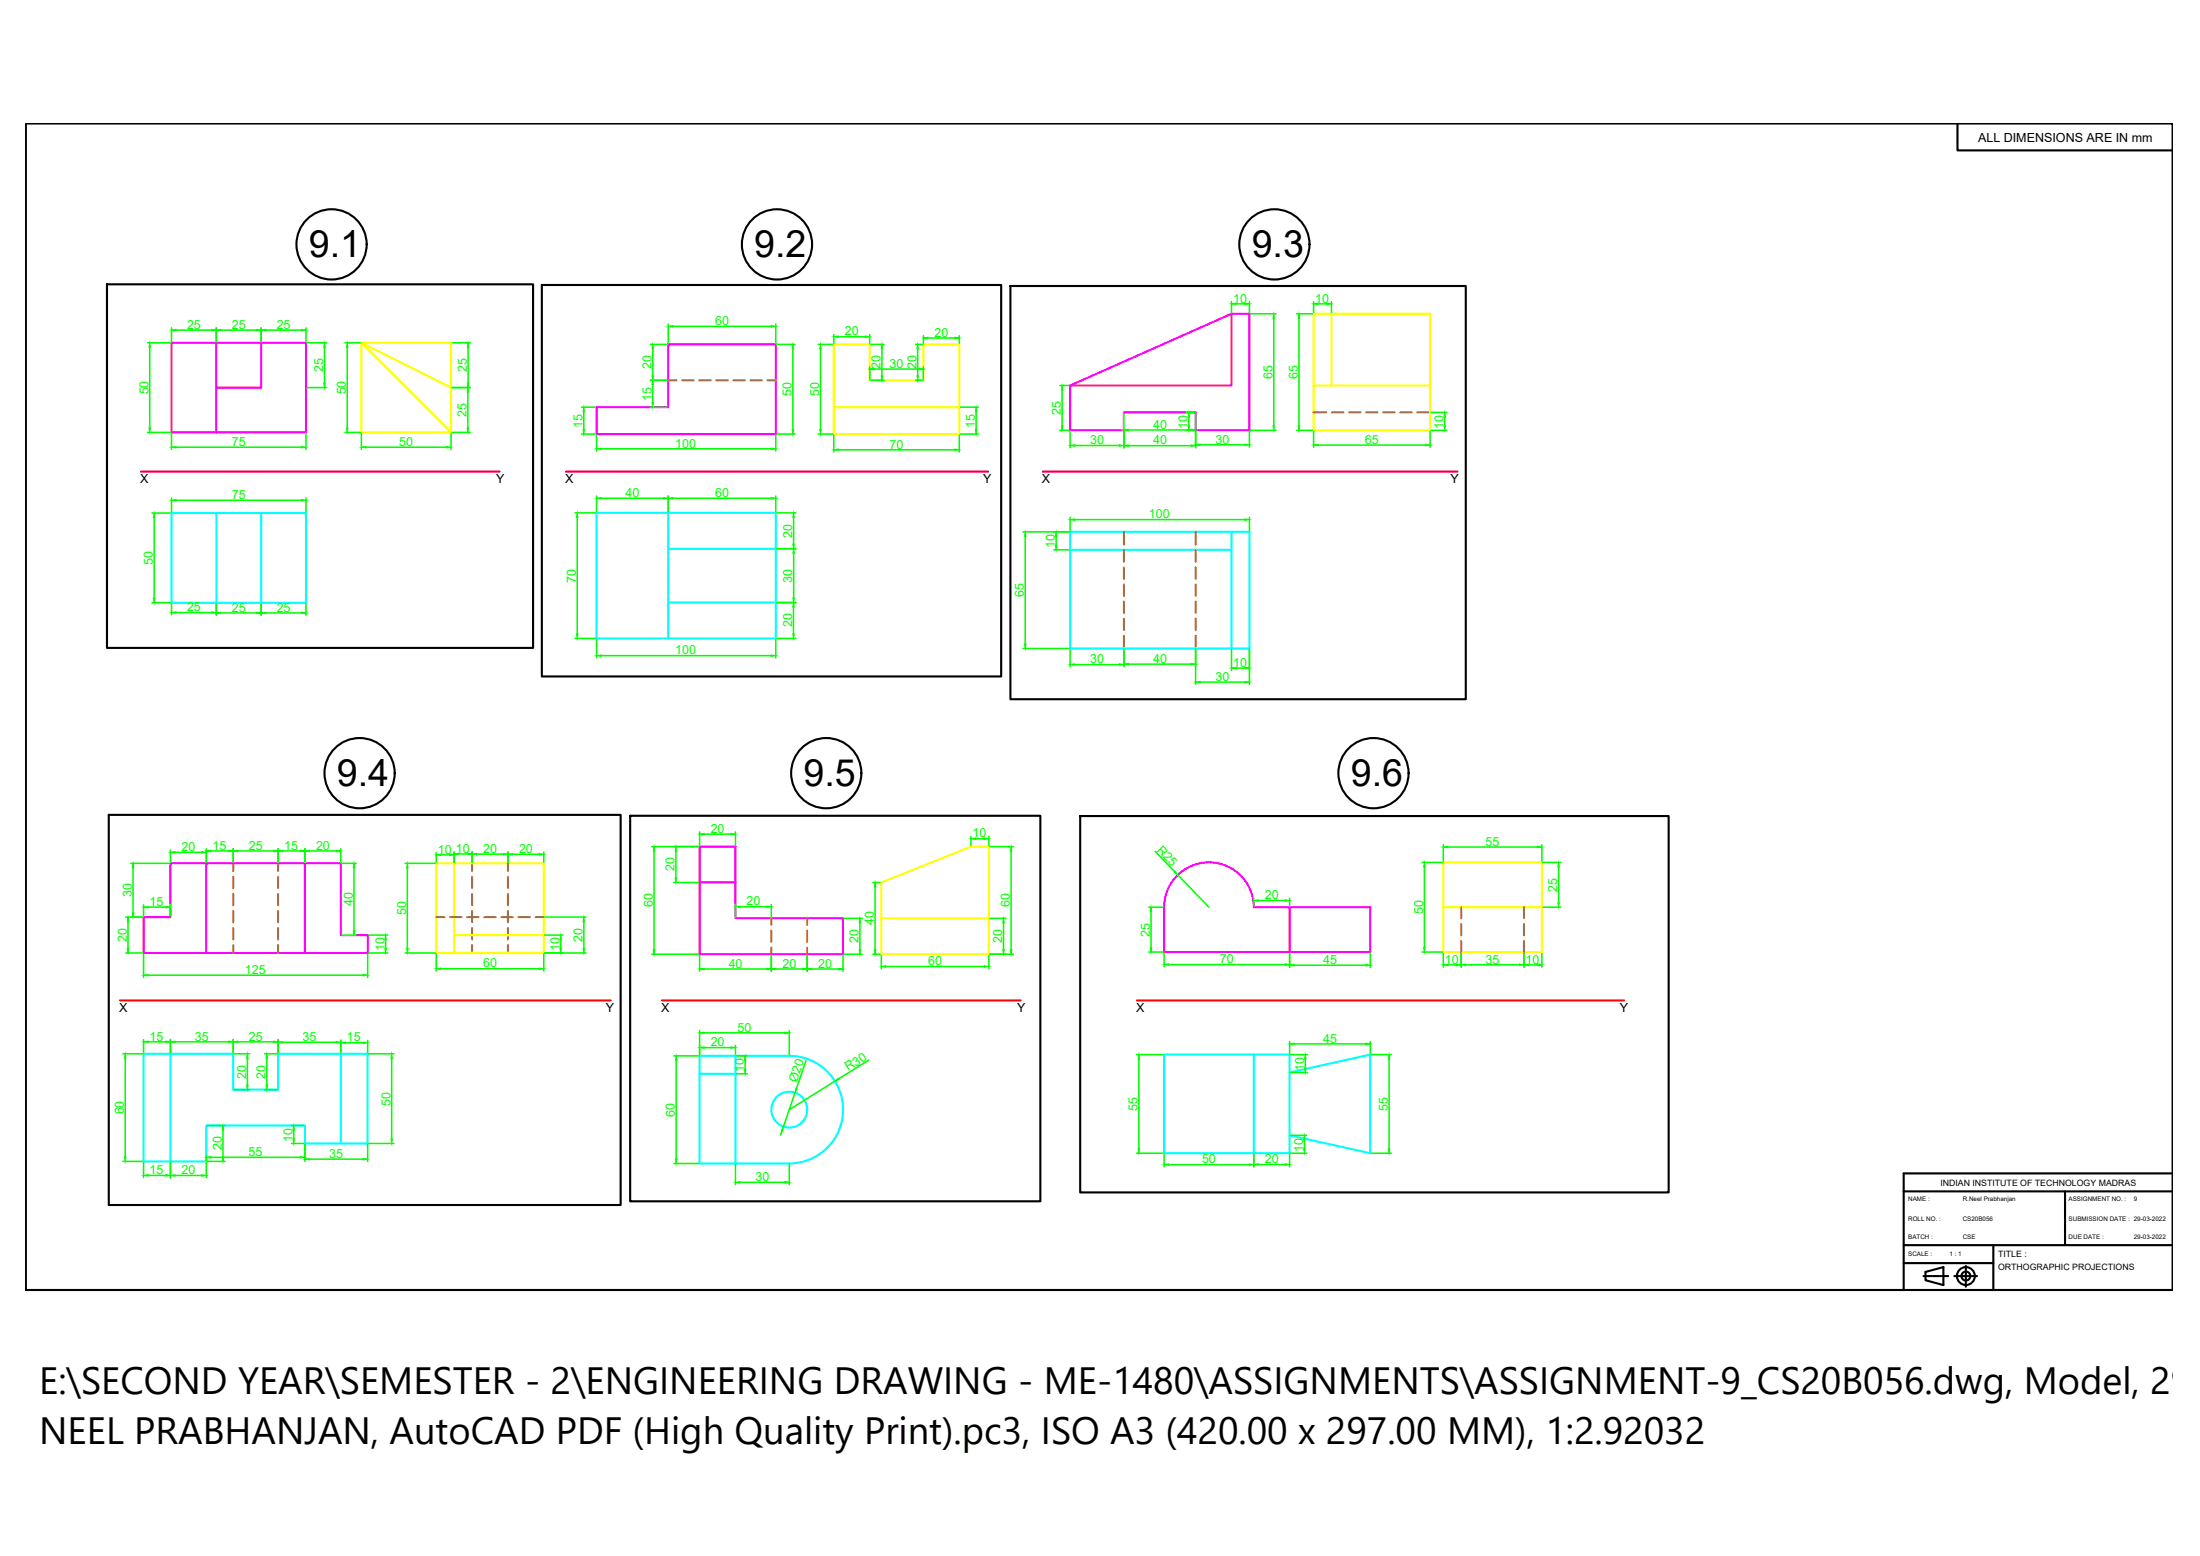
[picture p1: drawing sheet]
<svg xmlns="http://www.w3.org/2000/svg" width="420mm" height="297mm" viewBox="0 0 420 297" stroke-linecap="round" stroke-linejoin="round" font-family="sans-serif">
<!-- layer: 0 -->
<path d="M26.9 90h68.5M108.1 90h80.6M199.2 90h79.1M23 191h93.6M126.5 191h68.4M217.2 191h93" fill="none" stroke="#f00" stroke-width=".4"/>
<path d="M235.2 59.9l-30.8 13.7v8.6h10.2v-3.5h13.7v3.5h10.3v-22.3h-3.4v13.7h-30.8M32.8 65.4h25.6v17.1h-25.6zM41.3 65.4v17.1M49.9 65.4v8.6h-8.6M113.9 77.7h13.7v-12h20.6v17.2h-34.3zM32.6 164.8h32.5v13.7h5.1v3.4h-42.8v-6.8h5.2zM39.4 164.8v17.1M58.2 164.8v17.1M133.6 161.6h6.9v13.7h20.5v6.9h-27.4zM133.6 168.5h6.9M222.3 173.2a8.6 8.6 0 0 1 8.6-8.6 8.6 8.6 0 0 1 8.5 8.6h22.3v8.5h-39.4v-8.5M246.3 173.2v8.5" fill="none" stroke="#f0f" stroke-width=".4"/>
<g fill="none" stroke="#0ff" stroke-width=".4">
<path d="M32.8 97.9h25.6v17.2h-25.6zM41.3 97.9v17.2M49.9 97.9v17.2M113.9 97.9h34.3v24h-34.3zM127.6 97.9v24M127.6 104.8h20.6M127.6 115h20.6M204.4 101.5h34.2v22.3h-34.2zM204.4 105h30.8M235.2 101.5v22.3M27.4 201.2h17.1v6.8h8.6v-6.8h17.1v17.1h-12v-3.4h-18.8v6.8h-12zM32.6 201.2v20.5"/>
<path d="M65.1 201.2v17.1M133.6 205h6.9M140.5 201.6v20.5M150.7 201.6a10.3 10.3 0 0 1 10.3 10.2 10.3 10.3 0 0 1-10.3 10.3h-17.1v-20.5h17.1M222.3 201.3h24v18.9h-24zM239.4 201.3v18.9M246.3 204.7l15.4-3.4v18.9l-15.4-3.5"/>
<circle cx="150.7" cy="211.8" r="3.4"/>
</g>
<g fill="none" stroke="#ff0" stroke-width=".4">
<path d="M250.9 59.9h22.2v22.3h-22.2zM254.3 59.9v13.7M86.1 74l-17.1-8.6 17.1 17.1h-17.1v-17.1h17.1v17.1M159.2 65.7h6.9v6.9h10.3v-6.9h6.8v17.2h-24zM159.2 77.7h24M250.9 73.6h22.2M83.3 164.8h20.6v17.1h-20.6zM86.7 164.8v17.1M86.7 178.5h17.2M168.3 168.5l17.1-6.9h3.5v20.6h-20.6zM168.3 175.3h20.6M275.6 164.6h18.9v17.1h-18.9z"/>
<path d="M275.6 173.2h18.9"/>
</g>
<g fill="#f0f" stroke="#f0f" stroke-width=".19">
<circle cx="127.6" cy="65.7" r=".19"/>
<circle cx="238.6" cy="82.2" r=".19"/>
</g>
<g fill="none" stroke="#cd6928" stroke-width=".4">
<path d="M127.6 72.6h1.6M130.3 72.6h2.2M133.5 72.6h2.2M136.8 72.6h2.2M140.1 72.6h2.1M143.3 72.6h2.2M146.6 72.6h1.6M250.9 78.7h2.4M254.4 78.7h2.2M257.6 78.7h2.2M260.9 78.7h2.2M264.2 78.7h2.1"/>
<path d="M267.4 78.7h2.2M270.7 78.7h2.4M214.6 101.5v2.5M214.6 105v2.2M214.6 108.3v2.2M214.6 111.6v2.1M214.6 114.8v2.2M214.6 118.1v2.2M228.3 101.5v2.5M228.3 105v2.2M228.3 108.3v2.2M228.3 111.6v2.1"/>
<path d="M228.3 114.8v2.2M228.3 118.1v2.2M214.6 121.4v2.4M228.3 121.4v2.4M44.5 164.8v1.5M44.5 167.4v2.2M44.5 170.7v2.1M44.5 173.9v2.2M44.5 177.2v2.1M53.1 164.8v1.5M53.1 167.4v2.2M53.1 170.7v2.1"/>
<path d="M53.1 173.9v2.2M53.1 177.2v2.1M83.3 175.1h1.6M86 175.1h2.1M89.2 175.1h2.2M90.2 164.8v1.5M90.2 167.4v2.2M90.2 170.7v2.1M90.2 173.9v2.2M90.2 177.2v2.1M92.5 175.1h2.2M95.8 175.1h2.1"/>
<path d="M97 164.8v1.5M97 167.4v2.2M97 170.7v2.1M97 173.9v2.2M97 177.2v2.1M99 175.1h2.2M102.3 175.1h1.6M147.3 175.3v1.3M147.3 177.6v2.2M154.2 175.3v1.3M154.2 177.6v2.2M279.1 173.2v2.1"/>
<path d="M279.1 176.4v2.2M279.1 179.6v2.1M291 173.2v2.1M291 176.4v2.2M291 179.6v2.1M44.5 180.4v1.5M53.1 180.4v1.5M90.2 180.4v1.5M97 180.4v1.5M147.3 180.9v1.3M154.2 180.9v1.3"/>
</g>
<g fill="none" stroke="#0f0" stroke-width=".3">
<path d="M235.2 57.6v2.1M236 58h1.8M238.6 57.6v2.1M238.8 59.9h4.9M247.6 59.9h3M250.9 57.6v2.1M251.7 58h1.7M254.3 57.6v2.1M28.2 65.4h4.3M28.6 66.3v15.4M32.8 62.6v2.6M33.6 63h6.9"/>
<path d="M41.3 62.6v2.6M42.2 63h6.8M49.9 62.6v2.6M50.7 63h6.9M58.4 62.6v2.6M58.6 65.4h3.8M58.6 74h3.8M62 66.3v6.8M65.9 65.4h2.9M66.3 66.3v15.4M86.4 65.4h3.4M86.4 74h3.4"/>
<path d="M89.4 74.8v6.9M89.4 66.3v6.8M111.1 77.7h2.6M111.5 78.6v3.4M124.2 72.6h3.2M124.2 77.7h3.2M124.2 65.7h3.2M124.6 73.4v3.5M124.7 66.6v5.1M127.6 61.9v3.6M128.5 62.3h18.8M148.2 61.9v3.6"/>
<path d="M148.4 65.7h3.4M151.4 66.6v15.4M156.3 65.7h2.7M156.7 66.6v15.4M159.2 63.8v1.7M160.1 64.3h5.1M166.1 63.8v1.7M166.1 70v2.4M166.3 65.7h2.6M166.3 72.6h2.6M166.9 70.5h8.6M168.4 66.6v5.1"/>
<path d="M174.8 65.7h1.3M174.8 72.6h1.3M175.3 66.6v5.1M176.4 64.1v1.4M176.4 70v2.4M177.2 64.5h5.1M183.2 64.1v1.4M183.4 77.7h3.5M186.4 78.6v3.4M202.4 73.6h1.8M202.8 74.5v6.8M214.6 78.9v6.6"/>
<path d="M226.6 78.7h1.5M227 79.6v1.7M228.3 78.9v6.6M243.3 60.8v20.5M248.1 60.8v20.5M273.3 78.7h3M275.9 79.6v1.7M28.2 82.5h4.3M29 97.9h3.5M29.4 98.8v15.4M32.8 82.8v3M32.8 95.1v2.6"/>
<path d="M33.6 85.4h24M33.6 95.5h24M58.4 82.8v3M58.4 95.1v2.6M65.9 82.5h2.9M69 82.8v3M69.9 85.4h15.4M86.1 82.8v3M86.4 82.5h3.4M109.8 97.9h3.9M110.2 98.8v22.2M111.1 82.9h2.6"/>
<path d="M113.9 83.1v3M113.9 94.7v3M114.8 85.7h32.5M114.8 95.1h12M127.6 94.7v3M128.5 95.1h18.8M148.2 83.1v3M148.2 94.7v3M148.4 97.9h3.6M148.4 82.9h3.4M151.6 98.8v5.1M156.3 82.9h2.7"/>
<path d="M159.2 83.1v3.2M160.1 85.9h22.2M183.2 83.1v3.2M183.4 82.9h3.5M202.4 82.2h1.8M204.4 82.4v3.1M204.4 98.8v2.5M205.2 85h8.6M205.2 99.2h32.6M215.5 82.1h12M215.5 85.1h12M226.6 82.2h1.5"/>
<path d="M229.2 84.9h8.6M238.6 82.4v3M238.6 98.8v2.5M238.8 82.2h4.9M247.6 82.2h3M250.9 82.4v3M251.7 85h20.6M273.1 82.4v3M273.3 82.2h3M29 115.1h3.5M32.8 115.3v2.1M33.6 116.9h6.9"/>
<path d="M41.3 115.3v2.1M42.2 117h6.8M49.9 115.3v2.1M50.7 117h6.9M58.4 115.3v2.1M148.4 115h3.6M148.4 104.8h3.6M151.5 115.9v5.1M151.6 105.6v8.6M195.4 101.5h8.8M195.8 102.4v20.5M201.3 105h2.9"/>
<path d="M201.7 102.4v1.7M109.8 121.9h3.9M113.9 122.1v3.5M114.8 125.2h32.5M148.2 122.1v3.5M148.4 121.9h3.6M195.4 123.8h8.8M204.4 124v3.3M205.2 126.9h8.6M214.6 124v3.3M215.5 126.8h12M228.3 124v6.6"/>
<path d="M229.2 130.2h8.6M235.2 124v4M236 127.5h1.8M238.6 124v6.6M133.6 158.8v2.6M134.5 159.2h5.1M140.5 158.8v2.6M185.4 159.7v1.7M188.9 159.7v1.7M24 175.1h3.2M24.4 175.9v5.2M25 164.8h7.3"/>
<path d="M25.4 165.7v8.5M27.4 172.7v2.2M28.3 173.2h3.4M32.6 162.3v2.3M32.6 172.7v2.2M33.4 162.7h5.2M39.4 162v2.6M40.3 162.5h3.4M44.5 162v2.6M45.4 162.5h6.8M53.1 162v2.6M54 162.5h3.4"/>
<path d="M58.2 162v2.6M59.1 162.5h5.1M65.1 162v2.6M65.3 178.5h2.7M65.3 164.8h2.7M67.6 165.7v11.9M70.4 178.5h3.7M73.6 179.4v1.7M77.4 164.8h5.7M77.8 165.7v15.4M83.3 162.8v1.8M84.2 163.2h1.7"/>
<path d="M86.7 162.6v2M87.6 163h1.7M90.2 162.6v2M91 163.1h5.1M97 162.6v2M97.9 163.1h5.1M103.9 162.7v1.9M104.1 175.1h7.8M104.1 178.5h3.4M107.1 179.4v1.7M111.5 175.9v5.2M124.5 161.6h8.9"/>
<path d="M124.9 162.5v18.8M128.7 168.5h4.7M129.1 162.5v5.1M140.5 172.7v2.4M141.3 173.1h5.1M147.3 172.7v2.4M161.2 175.3h3.5M164.2 176.2v5.1M166.7 168.5h1.4M167.1 169.3v12M186.3 160.1h1.7M189.1 161.6h4.4"/>
<path d="M189.1 175.3h3M191.7 176.2v5.1M193.1 162.5v18.8M219.4 173.2h2.7M219.8 174v6.9M220.6 162.5l3.7 3.9M224.9 167l6 6.2M239.4 171.5v1.5M240.3 171.9h5.1M246.3 171.5v1.5M271.6 164.6h3.8M272 165.5v15.4"/>
<path d="M275.6 161.3v3.1M276.5 161.7h17.1M294.5 161.3v3.1M294.7 173.2h3.4M294.7 164.6h3.4M297.7 165.5v6.8M24 181.9h3.2M27.4 182.1v4.5M27.4 198.5v2.5M28.3 186.2h41.1M28.3 198.9h3.4M32.6 198.5v2.5"/>
<path d="M33.4 198.9h10.3M44.5 198.5v2.5M45.4 198.9h6.8M53.1 198.5v2.5M54 199h10.2M65.1 198.5v2.5M65.9 199.1h3.5M70.2 182.1v4.5M70.2 198.6v2.4M70.4 181.9h3.7M77.4 181.9h5.7M83.3 182.1v3.3"/>
<path d="M84.2 184.9h18.8M103.9 182.1v3.3M104.1 181.9h7.8M124.5 182.2h8.9M133.6 182.4v3M133.6 196.7v4.6M134.5 185h11.9M134.5 197.2h15.4M134.5 200h5.1M140.5 199.6v1.7M147.3 182.4v3M148.2 185h5.1"/>
<path d="M150.7 196.7v4.6M154.2 182.4v3M155 185h5.1M161 182.4v3M161.2 182.2h3.5M166.7 182.2h1.4M168.3 182.4v2.5M169.2 184.5h18.8M188.9 182.4v2.5M189.1 182.2h4.4M219.4 181.7h2.7M222.3 182v2.6"/>
<path d="M223.2 184.1h22.2M246.3 182v2.7M246.3 198.8v2.3M247.1 184.3h13.7M247.1 199.3h13.7M261.7 182v2.7M261.7 198.8v2.3M271.6 181.7h3.8M275.6 182v2.6M276.5 184.2h1.7M279.1 182v2.6M279.9 184.2h10.3"/>
<path d="M291 182v2.6M291.9 184.2h1.7M294.5 182v2.6M23.5 201.2h3.7M23.9 202v18.8M39.6 214.9h3.4M42.6 215.7v5.1M44.8 201.2h2.9M44.8 208h2.9M47.3 202v5.2M50.5 201.2h2.4M50.5 208h2.4"/>
<path d="M51 202v5.2M55.7 218.3h2.3M55.7 214.9h2.3M56.1 215.7v1.7M58.2 218.5v3.2M70.2 218.5v3.2M70.4 201.2h4.8M70.4 218.3h4.8M74.8 202v15.4M128.7 201.6h4.7M129.1 202.4v18.9M140.7 201.6h2"/>
<path d="M140.7 205h2M142.3 202.4v1.7M149.3 215.9l-.2 .8M151.8 208.6l-2.2 6.5M153.9 202.5l-1.8 5.3M159.4 206.4l-8.7 5.4M165.9 202.4l-5.7 3.5M217.1 201.3h5M217.5 202.2v17.1M246.5 201.3h3.2M246.5 216.7h3M246.5 204.7h3.2"/>
<path d="M249.1 217.6v1.7M249.3 202.2v1.7M261.9 201.3h3.8M265.3 202.2v17.1M23.5 221.7h3.7M27.4 221.9v2.9M28.3 224.4h3.4M32.6 221.9v2.9M33.4 224.4h5.2M39.4 220.5v1M39.4 221.9v2.9M39.6 221.7h3.4"/>
<path d="M40.3 220.9h17.1M59.1 221.3h10.3M128.7 222.1h4.7M140.5 222.3v3.8M141.3 225.7h8.6M150.7 222.3v3.8M217.1 220.2h5M222.3 220.4v2.4M223.2 222.3h15.4M239.4 220.4v2.4M240.3 222.3h5.1M246.3 220.4v2.3"/>
<path d="M246.5 220.2h3M261.9 220.2h3.8"/>
</g>
<g fill="#0f0" stroke="#0f0" stroke-width=".19">
<path d="M28.6 65.4l.1 .9h-.2z"/>
<path d="M28.5 81.7h.2l-.1 .8z"/>
<path d="M40.5 62.9l.8 .1-.8 .2z"/>
<path d="M32.8 63l.8-.1v.3z"/>
<path d="M41.3 63l.9-.1v.3z"/>
<path d="M49 62.9l.9 .1-.9 .2z"/>
<path d="M49.9 63l.8-.1v.3z"/>
<path d="M57.6 62.9l.8 .1-.8 .2z"/>
<path d="M32.8 85.4l.8-.2v.3z"/>
<path d="M57.6 85.2l.8 .2-.8 .1z"/>
<path d="M62 65.4l.1 .9h-.3z"/>
<path d="M61.8 73.1h.3l-.1 .9z"/>
<path d="M29.4 97.9l.2 .9h-.3z"/>
<path d="M29.3 114.2h.3l-.2 .9z"/>
<path d="M32.8 116.9l.8-.1v.3z"/>
<path d="M40.5 116.8l.8 .1-.8 .2z"/>
<path d="M41.3 117l.9-.1v.3z"/>
<path d="M49 116.9l.9 .1-.9 .2z"/>
<path d="M49.9 117l.8-.1v.3z"/>
<path d="M57.6 116.9l.8 .1-.8 .2z"/>
<path d="M32.8 95.5l.8-.1v.2z"/>
<path d="M57.6 95.4l.8 .1-.8 .1z"/>
<path d="M89.4 65.4l.1 .9h-.2z"/>
<path d="M89.3 73.1h.2l-.1 .9z"/>
<path d="M89.4 74l.1 .8h-.3z"/>
<path d="M89.2 81.7h.3l-.1 .8z"/>
<path d="M85.3 85.2l.8 .2-.8 .1z"/>
<path d="M69 85.4l.9-.2v.3z"/>
<path d="M66.2 81.7h.3l-.2 .8z"/>
<path d="M66.3 65.4l.2 .9h-.3z"/>
<path d="M147.3 62.2l.9 .1-.9 .1z"/>
<path d="M127.6 62.3l.9-.1v.2z"/>
<path d="M124.7 65.7l.1 .9h-.3z"/>
<path d="M124.5 71.7h.3l-.1 .9z"/>
<path d="M124.6 72.6l.2 .8h-.3z"/>
<path d="M124.5 76.9h.3l-.2 .8z"/>
<path d="M111.5 77.7l.1 .9h-.3z"/>
<path d="M111.3 82h.3l-.1 .9z"/>
<path d="M113.9 85.7l.9-.2v.3z"/>
<path d="M147.3 85.5l.9 .2-.9 .1z"/>
<path d="M151.3 82h.3l-.2 .9z"/>
<path d="M151.4 65.7l.2 .9h-.3z"/>
<path d="M110.2 97.9l.2 .9h-.3z"/>
<path d="M110.1 121h.3l-.2 .9z"/>
<path d="M113.9 125.2l.9-.2v.3z"/>
<path d="M147.3 125l.9 .2-.9 .1z"/>
<path d="M151.5 115l.2 .9h-.3z"/>
<path d="M151.4 121h.3l-.2 .9z"/>
<path d="M151.6 97.9l.1 .9h-.3z"/>
<path d="M151.4 103.9h.3l-.1 .9z"/>
<path d="M151.6 104.8l.1 .8h-.3z"/>
<path d="M151.4 114.2h.3l-.1 .8z"/>
<path d="M113.9 95.1l.9-.1v.3z"/>
<path d="M126.8 95l.8 .1-.8 .2z"/>
<path d="M127.6 95.1l.9-.1v.3z"/>
<path d="M147.3 95l.9 .1-.9 .2z"/>
<path d="M159.2 85.9l.9-.2v.3z"/>
<path d="M182.3 85.7l.9 .2-.9 .1z"/>
<path d="M186.4 77.7l.2 .9h-.3z"/>
<path d="M186.3 82h.3l-.2 .9z"/>
<path d="M156.6 82h.2l-.1 .9z"/>
<path d="M156.7 65.7l.1 .9h-.2z"/>
<path d="M159.2 64.3l.9-.2v.3z"/>
<path d="M165.2 64.1l.9 .2-.9 .1z"/>
<path d="M176.4 64.5l.8-.1v.3z"/>
<path d="M182.3 64.4l.9 .1-.9 .2z"/>
<path d="M166.1 70.5l.8-.2v.3z"/>
<path d="M175.5 70.3l.9 .2-.9 .1z"/>
<path d="M168.4 65.7l.2 .9h-.3z"/>
<path d="M168.3 71.7h.3l-.2 .9z"/>
<path d="M175.1 71.7h.3l-.1 .9z"/>
<path d="M175.3 65.7l.1 .9h-.3z"/>
<path d="M202.7 81.3h.3l-.2 .9z"/>
<path d="M202.8 73.6l.2 .9h-.3z"/>
<path d="M213.8 84.9l.8 .1-.8 .2z"/>
<path d="M204.4 85l.8-.1v.3z"/>
<path d="M227.5 81.9l.8 .2-.8 .1z"/>
<path d="M214.6 82.1l.9-.2v.3z"/>
<path d="M237.8 84.8l.8 .1-.8 .2z"/>
<path d="M228.3 84.9l.9-.1v.3z"/>
<path d="M227 78.7l.2 .9h-.3z"/>
<path d="M226.9 81.3h.3l-.2 .9z"/>
<path d="M243.3 59.9l.1 .9h-.3z"/>
<path d="M243.1 81.3h.3l-.1 .9z"/>
<path d="M237.8 57.9l.8 .1-.8 .2z"/>
<path d="M235.2 58l.8-.1v.3z"/>
<path d="M214.6 85.1l.9-.2v.3z"/>
<path d="M227.5 84.9l.8 .2-.8 .1z"/>
<path d="M195.7 122.9h.2l-.1 .9z"/>
<path d="M195.8 101.5l.1 .9h-.2z"/>
<path d="M201.7 101.5l.1 .9h-.2z"/>
<path d="M201.6 104.1h.2l-.1 .9z"/>
<path d="M204.4 99.2l.8-.1v.2z"/>
<path d="M237.8 99.1l.8 .1-.8 .1z"/>
<path d="M235.2 127.5l.8-.1v.3z"/>
<path d="M237.8 127.4l.8 .1-.8 .2z"/>
<path d="M204.4 126.9l.8-.2v.3z"/>
<path d="M213.8 126.7l.8 .2-.8 .1z"/>
<path d="M214.6 126.8l.9-.2v.3z"/>
<path d="M227.5 126.6l.8 .2-.8 .1z"/>
<path d="M228.3 130.2l.9-.1v.3z"/>
<path d="M237.8 130.1l.8 .1-.8 .2z"/>
<path d="M248.1 59.9l.1 .9h-.3z"/>
<path d="M247.9 81.3h.3l-.1 .9z"/>
<path d="M275.9 78.7l.2 .9h-.3z"/>
<path d="M275.8 81.3h.3l-.2 .9z"/>
<path d="M250.9 85l.8-.2v.3z"/>
<path d="M272.3 84.8l.8 .2-.8 .1z"/>
<path d="M253.4 57.9l.9 .1-.9 .2z"/>
<path d="M250.9 58l.8-.1v.3z"/>
<path d="M24.4 175.1l.2 .8h-.3z"/>
<path d="M24.3 181.1h.3l-.2 .8z"/>
<path d="M31.7 173l.9 .2-.9 .1z"/>
<path d="M27.4 173.2l.9-.2v.3z"/>
<path d="M32.6 162.7l.8-.1v.3z"/>
<path d="M38.6 162.6l.8 .1-.8 .2z"/>
<path d="M39.4 162.5l.9-.2v.3z"/>
<path d="M43.7 162.3l.8 .2-.8 .1z"/>
<path d="M44.5 162.5l.9-.2v.3z"/>
<path d="M52.2 162.3l.9 .2-.9 .1z"/>
<path d="M53.1 162.5l.9-.2v.3z"/>
<path d="M57.4 162.3l.8 .2-.8 .1z"/>
<path d="M58.2 162.5l.9-.2v.3z"/>
<path d="M64.2 162.3l.9 .2-.9 .1z"/>
<path d="M67.5 177.6h.3l-.2 .9z"/>
<path d="M67.6 164.8l.2 .9h-.3z"/>
<path d="M73.6 178.5l.2 .9h-.3z"/>
<path d="M73.5 181.1h.3l-.2 .8z"/>
<path d="M25.3 174.2h.3l-.2 .9z"/>
<path d="M25.4 164.8l.2 .9h-.3z"/>
<path d="M27.4 186.2l.9-.2v.3z"/>
<path d="M69.4 186l.8 .2-.8 .1z"/>
<path d="M23.9 201.2l.2 .8h-.3z"/>
<path d="M23.8 220.8h.3l-.2 .9z"/>
<path d="M27.4 224.4l.9-.2v.3z"/>
<path d="M31.7 224.2l.9 .2-.9 .1z"/>
<path d="M32.6 224.4l.8-.1v.2z"/>
<path d="M38.6 224.3l.8 .1-.8 .1z"/>
<path d="M27.4 198.9l.9-.2v.3z"/>
<path d="M31.7 198.7l.9 .2-.9 .1z"/>
<path d="M32.6 198.9l.8-.2v.3z"/>
<path d="M43.7 198.7l.8 .2-.8 .1z"/>
<path d="M47.3 201.2l.1 .8h-.3z"/>
<path d="M47.1 207.2h.3l-.1 .8z"/>
<path d="M51 201.2l.1 .8h-.3z"/>
<path d="M50.8 207.2h.3l-.1 .8z"/>
<path d="M44.5 198.9l.9-.2v.3z"/>
<path d="M52.2 198.7l.9 .2-.9 .1z"/>
<path d="M53.1 199l.9-.2v.3z"/>
<path d="M64.2 198.8l.9 .2-.9 .1z"/>
<path d="M65.1 199.1l.8-.2v.3z"/>
<path d="M69.4 198.9l.8 .2-.8 .1z"/>
<path d="M74.7 217.4h.2l-.1 .9z"/>
<path d="M74.8 201.2l.1 .8h-.2z"/>
<path d="M58.2 221.3l.9-.2v.3z"/>
<path d="M69.4 221.1l.8 .2-.8 .1z"/>
<path d="M57.4 220.8l.8 .1-.8 .2z"/>
<path d="M39.4 220.9l.9-.1v.3z"/>
<path d="M42.4 220.8h.3l-.1 .9z"/>
<path d="M42.6 214.9l.1 .8h-.3z"/>
<path d="M56.1 214.9l.1 .8h-.2z"/>
<path d="M56 217.4h.2l-.1 .9z"/>
<path d="M77.8 164.8l.1 .9h-.2z"/>
<path d="M77.7 181.1h.2l-.1 .8z"/>
<path d="M107.1 178.5l.1 .9h-.3z"/>
<path d="M106.9 181.1h.3l-.1 .8z"/>
<path d="M111.4 181.1h.2l-.1 .8z"/>
<path d="M111.5 175.1l.1 .8h-.2z"/>
<path d="M86.7 163l.9-.1v.3z"/>
<path d="M89.3 162.9l.9 .1-.9 .2z"/>
<path d="M90.2 163.1l.8-.2v.3z"/>
<path d="M96.1 162.9l.9 .2-.9 .1z"/>
<path d="M97 163.1l.9-.2v.3z"/>
<path d="M103 162.9l.9 .2-.9 .1z"/>
<path d="M83.3 184.9l.9-.1v.3z"/>
<path d="M103 184.8l.9 .1-.9 .2z"/>
<path d="M85.9 163l.8 .2-.8 .1z"/>
<path d="M83.3 163.2l.9-.2v.3z"/>
<path d="M124.8 181.3h.2l-.1 .9z"/>
<path d="M124.9 161.6l.1 .9h-.2z"/>
<path d="M129.1 161.6l.1 .9h-.3z"/>
<path d="M128.9 167.6h.3l-.1 .9z"/>
<path d="M133.6 159.2l.9-.1v.3z"/>
<path d="M139.6 159.1l.9 .1-.9 .2z"/>
<path d="M164.2 175.3l.2 .9h-.3z"/>
<path d="M164.1 181.3h.3l-.2 .9z"/>
<path d="M154.2 185l.8-.2v.3z"/>
<path d="M160.1 184.8l.9 .2-.9 .1z"/>
<path d="M153.3 184.8l.9 .2-.9 .1z"/>
<path d="M147.3 185l.9-.2v.3z"/>
<path d="M133.6 185l.9-.2v.3z"/>
<path d="M146.4 184.8l.9 .2-.9 .1z"/>
<path d="M140.5 173.1l.8-.1v.2z"/>
<path d="M146.4 173l.9 .1-.9 .1z"/>
<path d="M129.1 201.6l.2 .8h-.3z"/>
<path d="M129 221.3h.3l-.2 .8z"/>
<path d="M133.6 197.2l.9-.2v.3z"/>
<path d="M149.9 197l.8 .2-.8 .1z"/>
<path d="M133.6 200l.9-.2v.3z"/>
<path d="M139.6 199.8l.9 .2-.9 .1z"/>
<path d="M142.3 201.6l.1 .8h-.2z"/>
<path d="M142.2 204.1h.2l-.1 .9z"/>
<path d="M149.6 215.1l-.1 .8-.3-.1z"/>
<path d="M152 207.7l.2 .1-.4 .8z"/>
<path d="M159.4 206.4l.7-.6 .1 .3z"/>
<path d="M140.5 225.7l.8-.1v.2z"/>
<path d="M149.9 225.6l.8 .1-.8 .1z"/>
<path d="M167 181.3h.3l-.2 .9z"/>
<path d="M167.1 168.5l.2 .8h-.3z"/>
<path d="M193 181.3h.2l-.1 .9z"/>
<path d="M193.1 161.6l.1 .9h-.2z"/>
<path d="M191.7 175.3l.1 .9h-.3z"/>
<path d="M191.5 181.3h.3l-.1 .9z"/>
<path d="M168.3 184.5l.9-.1v.3z"/>
<path d="M188 184.4l.9 .1-.9 .2z"/>
<path d="M188 160l.9 .1-.9 .1z"/>
<path d="M185.4 160.1l.9-.1v.2z"/>
<path d="M219.7 180.9h.3l-.2 .8z"/>
<path d="M219.8 173.2l.2 .8h-.3z"/>
<path d="M224.2 166.5l.2-.2 .5 .7z"/>
<path d="M222.3 184.1l.9-.1v.3z"/>
<path d="M245.4 184l.9 .1-.9 .2z"/>
<path d="M246.3 184.3l.8-.2v.3z"/>
<path d="M260.8 184.1l.9 .2-.9 .1z"/>
<path d="M239.4 171.9l.9-.1v.3z"/>
<path d="M245.4 171.8l.9 .1-.9 .2z"/>
<path d="M217.5 201.3l.1 .9h-.2z"/>
<path d="M217.4 219.3h.2l-.1 .9z"/>
<path d="M222.3 222.3l.9-.1v.3z"/>
<path d="M238.6 222.2l.8 .1-.8 .2z"/>
<path d="M239.4 222.3l.9-.1v.2z"/>
<path d="M245.4 222.2l.9 .1-.9 .1z"/>
<path d="M249.1 216.7l.2 .9h-.3z"/>
<path d="M249 219.3h.3l-.2 .9z"/>
<path d="M249.3 201.3l.1 .9h-.3z"/>
<path d="M249.1 203.9h.3l-.1 .8z"/>
<path d="M265.3 201.3l.1 .9h-.3z"/>
<path d="M265.1 219.3h.3l-.1 .9z"/>
<path d="M246.3 199.3l.8-.2v.3z"/>
<path d="M260.8 199.1l.9 .2-.9 .1z"/>
<path d="M293.6 161.6l.9 .1-.9 .1z"/>
<path d="M275.6 161.7l.9-.1v.2z"/>
<path d="M275.6 184.2l.9-.1v.2z"/>
<path d="M278.2 184.1l.9 .1-.9 .1z"/>
<path d="M291 184.2l.9-.1v.2z"/>
<path d="M293.6 184.1l.9 .1-.9 .1z"/>
<path d="M279.1 184.2l.8-.2v.3z"/>
<path d="M290.2 184l.8 .2-.8 .1z"/>
<path d="M297.7 164.6l.1 .9h-.3z"/>
<path d="M297.5 172.3h.3l-.1 .9z"/>
<path d="M272 164.6l.2 .9h-.3z"/>
<path d="M271.9 180.9h.3l-.2 .8z"/>
</g>
<g fill="none" stroke="#000" stroke-width=".4">
<path d="M4.9 23.6h410v222.7h-410zM373.8 23.6v5.1h41.1M20.4 54.3h81.4v69.4h-81.4zM103.5 54.4h87.7v74.7h-87.7zM193 54.6h86.9v78.9h-86.9zM20.8 155.6h97.7v74.4h-97.7zM120.4 155.7h78.3v73.6h-78.3zM206.3 155.8h112.4v71.8h-112.4zM363.6 227.4h51.3M363.6 237.7h51.3M380.7 237.7v8.6M394.4 227.4v10.3"/>
<path d="M414.9 224h-51.3v22.3M363.6 241.1h17.1M367.4 243.6h1.1M367.7 242.8l3.5-.9v3.4l-3.5-.9zM368.7 243.6h.3M369.2 243.6h1.1M370.5 243.6h.2M370.9 243.6h1.2M373.2 243.6h1M374.4 243.6h.2M374.9 243.6h1M375.4 241.7v.8"/>
<path d="M375.4 242.7v.2M375.4 243.1v1.1M375.4 244.4v.2M375.4 244.9v.7M376.2 243.6h.2M376.6 243.6h1"/>
<circle cx="63.3" cy="46.7" r="6.7"/>
<circle cx="148.4" cy="46.7" r="6.7"/>
<circle cx="243.4" cy="46.7" r="6.7"/>
<circle cx="68.7" cy="147.6" r="6.7"/>
<circle cx="157.8" cy="147.6" r="6.7"/>
<circle cx="262.3" cy="147.6" r="6.7"/>
<circle cx="375.4" cy="243.6" r="1.71"/>
<circle cx="375.4" cy="243.6" r=".85"/>
</g>
<g font-size="7.3">
<text x="7.5" y="266.1">E:\SECOND YEAR\SEMESTER - 2\ENGINEERING DRAWING - ME-1480\ASSIGNMENTS\ASSIGNMENT-9_CS20B056.dwg, Model, 29-</text>
<text x="7.5" y="275.7">NEEL PRABHANJAN, AutoCAD PDF (High Quality Print).pc3, ISO A3 (420.00 x 297.00 MM), 1:2.92032</text>
</g>
<g font-size="7.2">
<text x="59" y="49.1">9.1</text>
<text x="144.1" y="49.1">9.2</text>
<text x="239.1" y="49.1">9.3</text>
<text x="64.3" y="150">9.4</text>
<text x="153.5" y="150">9.5</text>
<text x="258" y="150">9.6</text>
</g>
<g font-size="2.4">
<text x="377.8" y="27">ALL DIMENSIONS ARE IN mm</text>
<text x="26.8" y="92.2">X</text>
<text x="94.8" y="92.2">Y</text>
<text x="107.9" y="92.2">X</text>
<text x="187.7" y="92.2">Y</text>
<text x="199" y="92.2">X</text>
<text x="277" y="92.2">Y</text>
<text x="22.8" y="193.2">X</text>
<text x="115.7" y="193.2">Y</text>
<text x="126.3" y="193.2">X</text>
<text x="194.3" y="193.2">Y</text>
<text x="217" y="193.2">X</text>
<text x="309.3" y="193.2">Y</text>
</g>
<g font-size="2.4" fill="#0f0">
<text x="235.5" y="57.8">10</text>
<text x="251.2" y="57.8">10</text>
<text x="35.7" y="62.8">25</text>
<text x="44.3" y="62.8">25</text>
<text x="52.8" y="62.8">25</text>
<text x="136.6" y="62.1">60</text>
<text x="161.3" y="64">20</text>
<text x="178.5" y="64.3">20</text>
<text x="61.7" y="71" transform="rotate(-90 61.7 71)">25</text>
<text x="89.2" y="71" transform="rotate(-90 89.2 71)">25</text>
<text x="124.4" y="70.5" transform="rotate(-90 124.4 70.5)">20</text>
<text x="168.2" y="70.5" transform="rotate(-90 168.2 70.5)">20</text>
<text x="169.9" y="70.2">30</text>
<text x="175" y="70.5" transform="rotate(-90 175 70.5)">20</text>
<text x="28.3" y="75.3" transform="rotate(-90 28.3 75.3)">50</text>
<text x="66.1" y="75.3" transform="rotate(-90 66.1 75.3)">50</text>
<text x="124.4" y="76.6" transform="rotate(-90 124.4 76.6)">15</text>
<text x="151.2" y="75.6" transform="rotate(-90 151.2 75.6)">50</text>
<text x="156.5" y="75.6" transform="rotate(-90 156.5 75.6)">50</text>
<text x="243" y="72.4" transform="rotate(-90 243 72.4)">65</text>
<text x="247.8" y="72.4" transform="rotate(-90 247.8 72.4)">65</text>
<text x="89.1" y="79.6" transform="rotate(-90 89.1 79.6)">25</text>
<text x="111.2" y="81.7" transform="rotate(-90 111.2 81.7)">15</text>
<text x="186.2" y="81.7" transform="rotate(-90 186.2 81.7)">15</text>
<text x="202.6" y="79.2" transform="rotate(-90 202.6 79.2)">25</text>
<text x="220.2" y="81.8">40</text>
<text x="226.8" y="81.8" transform="rotate(-90 226.8 81.8)">10</text>
<text x="275.7" y="81.8" transform="rotate(-90 275.7 81.8)">10</text>
<text x="44.3" y="85.1">75</text>
<text x="76.3" y="85.1">50</text>
<text x="129" y="85.4">100</text>
<text x="169.9" y="85.6">70</text>
<text x="208.2" y="84.8">30</text>
<text x="220.2" y="84.8">40</text>
<text x="232.2" y="84.7">30</text>
<text x="260.7" y="84.7">65</text>
<text x="44.3" y="95.3">75</text>
<text x="119.5" y="94.9">40</text>
<text x="136.6" y="94.9">60</text>
<text x="219.4" y="99">100</text>
<text x="29.2" y="107.8" transform="rotate(-90 29.2 107.8)">50</text>
<text x="151.3" y="102.6" transform="rotate(-90 151.3 102.6)">20</text>
<text x="201.5" y="104.6" transform="rotate(-90 201.5 104.6)">10</text>
<text x="110" y="111.2" transform="rotate(-90 110 111.2)">70</text>
<text x="151.3" y="111.2" transform="rotate(-90 151.3 111.2)">30</text>
<text x="195.6" y="114" transform="rotate(-90 195.6 114)">65</text>
<text x="35.7" y="116.7">25</text>
<text x="44.3" y="116.8">25</text>
<text x="52.8" y="116.8">25</text>
<text x="151.3" y="119.8" transform="rotate(-90 151.3 119.8)">20</text>
<text x="129" y="124.9">100</text>
<text x="208.2" y="126.6">30</text>
<text x="220.2" y="126.5">40</text>
<text x="232.2" y="130">30</text>
<text x="235.5" y="127.3">10</text>
<text x="135.7" y="159">20</text>
<text x="185.7" y="159.9">10</text>
<text x="283.7" y="161.5">55</text>
<text x="34.7" y="162.5">20</text>
<text x="40.6" y="162.2">15</text>
<text x="47.5" y="162.2">25</text>
<text x="54.3" y="162.2">15</text>
<text x="60.4" y="162.2">20</text>
<text x="83.6" y="162.9">10</text>
<text x="87" y="162.8">10</text>
<text x="92.3" y="162.8">20</text>
<text x="99.1" y="162.8">20</text>
<text x="128.8" y="166.3" transform="rotate(-90 128.8 166.3)">20</text>
<text x="220.8" y="162.4" transform="rotate(46 220.8 162.4)">R25</text>
<text x="25.2" y="171.3" transform="rotate(-90 25.2 171.3)">30</text>
<text x="28.6" y="172.9">15</text>
<text x="67.4" y="172.9" transform="rotate(-90 67.4 172.9)">40</text>
<text x="124.7" y="173.2" transform="rotate(-90 124.7 173.2)">60</text>
<text x="142.6" y="172.9">20</text>
<text x="192.9" y="173.2" transform="rotate(-90 192.9 173.2)">60</text>
<text x="241.6" y="171.7">20</text>
<text x="297.4" y="170.2" transform="rotate(-90 297.4 170.2)">25</text>
<text x="24.2" y="179.8" transform="rotate(-90 24.2 179.8)">20</text>
<text x="77.6" y="174.7" transform="rotate(-90 77.6 174.7)">50</text>
<text x="111.3" y="179.8" transform="rotate(-90 111.3 179.8)">20</text>
<text x="166.9" y="176.6" transform="rotate(-90 166.9 176.6)">40</text>
<text x="219.6" y="178.8" transform="rotate(-90 219.6 178.8)">25</text>
<text x="271.8" y="174.5" transform="rotate(-90 271.8 174.5)">50</text>
<text x="46.7" y="185.9">125</text>
<text x="73.4" y="181.6" transform="rotate(-90 73.4 181.6)">10</text>
<text x="92.3" y="184.7">60</text>
<text x="106.8" y="181.6" transform="rotate(-90 106.8 181.6)">10</text>
<text x="139.2" y="184.7">40</text>
<text x="149.4" y="184.7">20</text>
<text x="156.3" y="184.7">20</text>
<text x="164" y="180" transform="rotate(-90 164 180)">20</text>
<text x="177.3" y="184.3">60</text>
<text x="191.4" y="180" transform="rotate(-90 191.4 180)">20</text>
<text x="233" y="183.9">70</text>
<text x="252.7" y="184">45</text>
<text x="275.9" y="184">10</text>
<text x="283.7" y="183.9">35</text>
<text x="291.4" y="184">10</text>
<text x="140.9" y="196.9">50</text>
<text x="28.6" y="198.6">15</text>
<text x="37.2" y="198.6">35</text>
<text x="47.5" y="198.6">25</text>
<text x="57.8" y="198.7">35</text>
<text x="66.2" y="198.8">15</text>
<text x="135.7" y="199.7">20</text>
<text x="252.7" y="199">45</text>
<text x="47" y="205.9" transform="rotate(-90 47 205.9)">20</text>
<text x="50.7" y="205.9" transform="rotate(-90 50.7 205.9)">20</text>
<text x="142.1" y="204.7" transform="rotate(-90 142.1 204.7)">10</text>
<text x="152.2" y="206.8" transform="rotate(-71 152.2 206.8)">Ø20</text>
<text x="162" y="204.5" transform="rotate(-32 162 204.5)">R30</text>
<text x="249" y="204.4" transform="rotate(-90 249 204.4)">10</text>
<text x="23.7" y="212.8" transform="rotate(-90 23.7 212.8)">60</text>
<text x="74.6" y="211" transform="rotate(-90 74.6 211)">50</text>
<text x="128.9" y="213.2" transform="rotate(-90 128.9 213.2)">60</text>
<text x="217.3" y="212.1" transform="rotate(-90 217.3 212.1)">55</text>
<text x="265" y="212.1" transform="rotate(-90 265 212.1)">55</text>
<text x="42.3" y="219.6" transform="rotate(-90 42.3 219.6)">20</text>
<text x="47.5" y="220.7">55</text>
<text x="55.9" y="218" transform="rotate(-90 55.9 218)">10</text>
<text x="62.9" y="221">35</text>
<text x="248.9" y="219.8" transform="rotate(-90 248.9 219.8)">10</text>
<text x="28.6" y="224.1">15</text>
<text x="34.7" y="224.2">20</text>
<text x="144.3" y="225.5">30</text>
<text x="229.6" y="222.1">50</text>
<text x="241.6" y="222.1">20</text>
</g>
<g font-size="1.7">
<text x="370.6" y="226.3">INDIAN INSTITUTE OF TECHNOLOGY MADRAS</text>
<text x="381.6" y="240">TITLE :</text>
<text x="381.6" y="242.5">ORTHOGRAPHIC PROJECTIONS</text>
</g>
<g font-size="1.2">
<text x="364.4" y="229.3">NAME :</text>
<text x="364.4" y="233.1">ROLL NO. :</text>
<text x="374.9" y="229.3">R.Neel Prabhanjan</text>
<text x="374.9" y="233.1">CS20B056</text>
<text x="395.1" y="229.3">ASSIGNMENT NO. :</text>
<text x="395.1" y="233.1">SUBMISSION DATE : 29-03-2022</text>
<text x="407.5" y="229.3">9</text>
<text x="364.4" y="239.7">SCALE :</text>
<text x="364.4" y="236.5">BATCH :</text>
<text x="372.3" y="239.7">1 : 1</text>
<text x="374.9" y="236.5">CSE</text>
<text x="395.1" y="236.5">DUE DATE :</text>
<text x="407.5" y="236.5">29-03-2022</text>
</g>
</svg>
